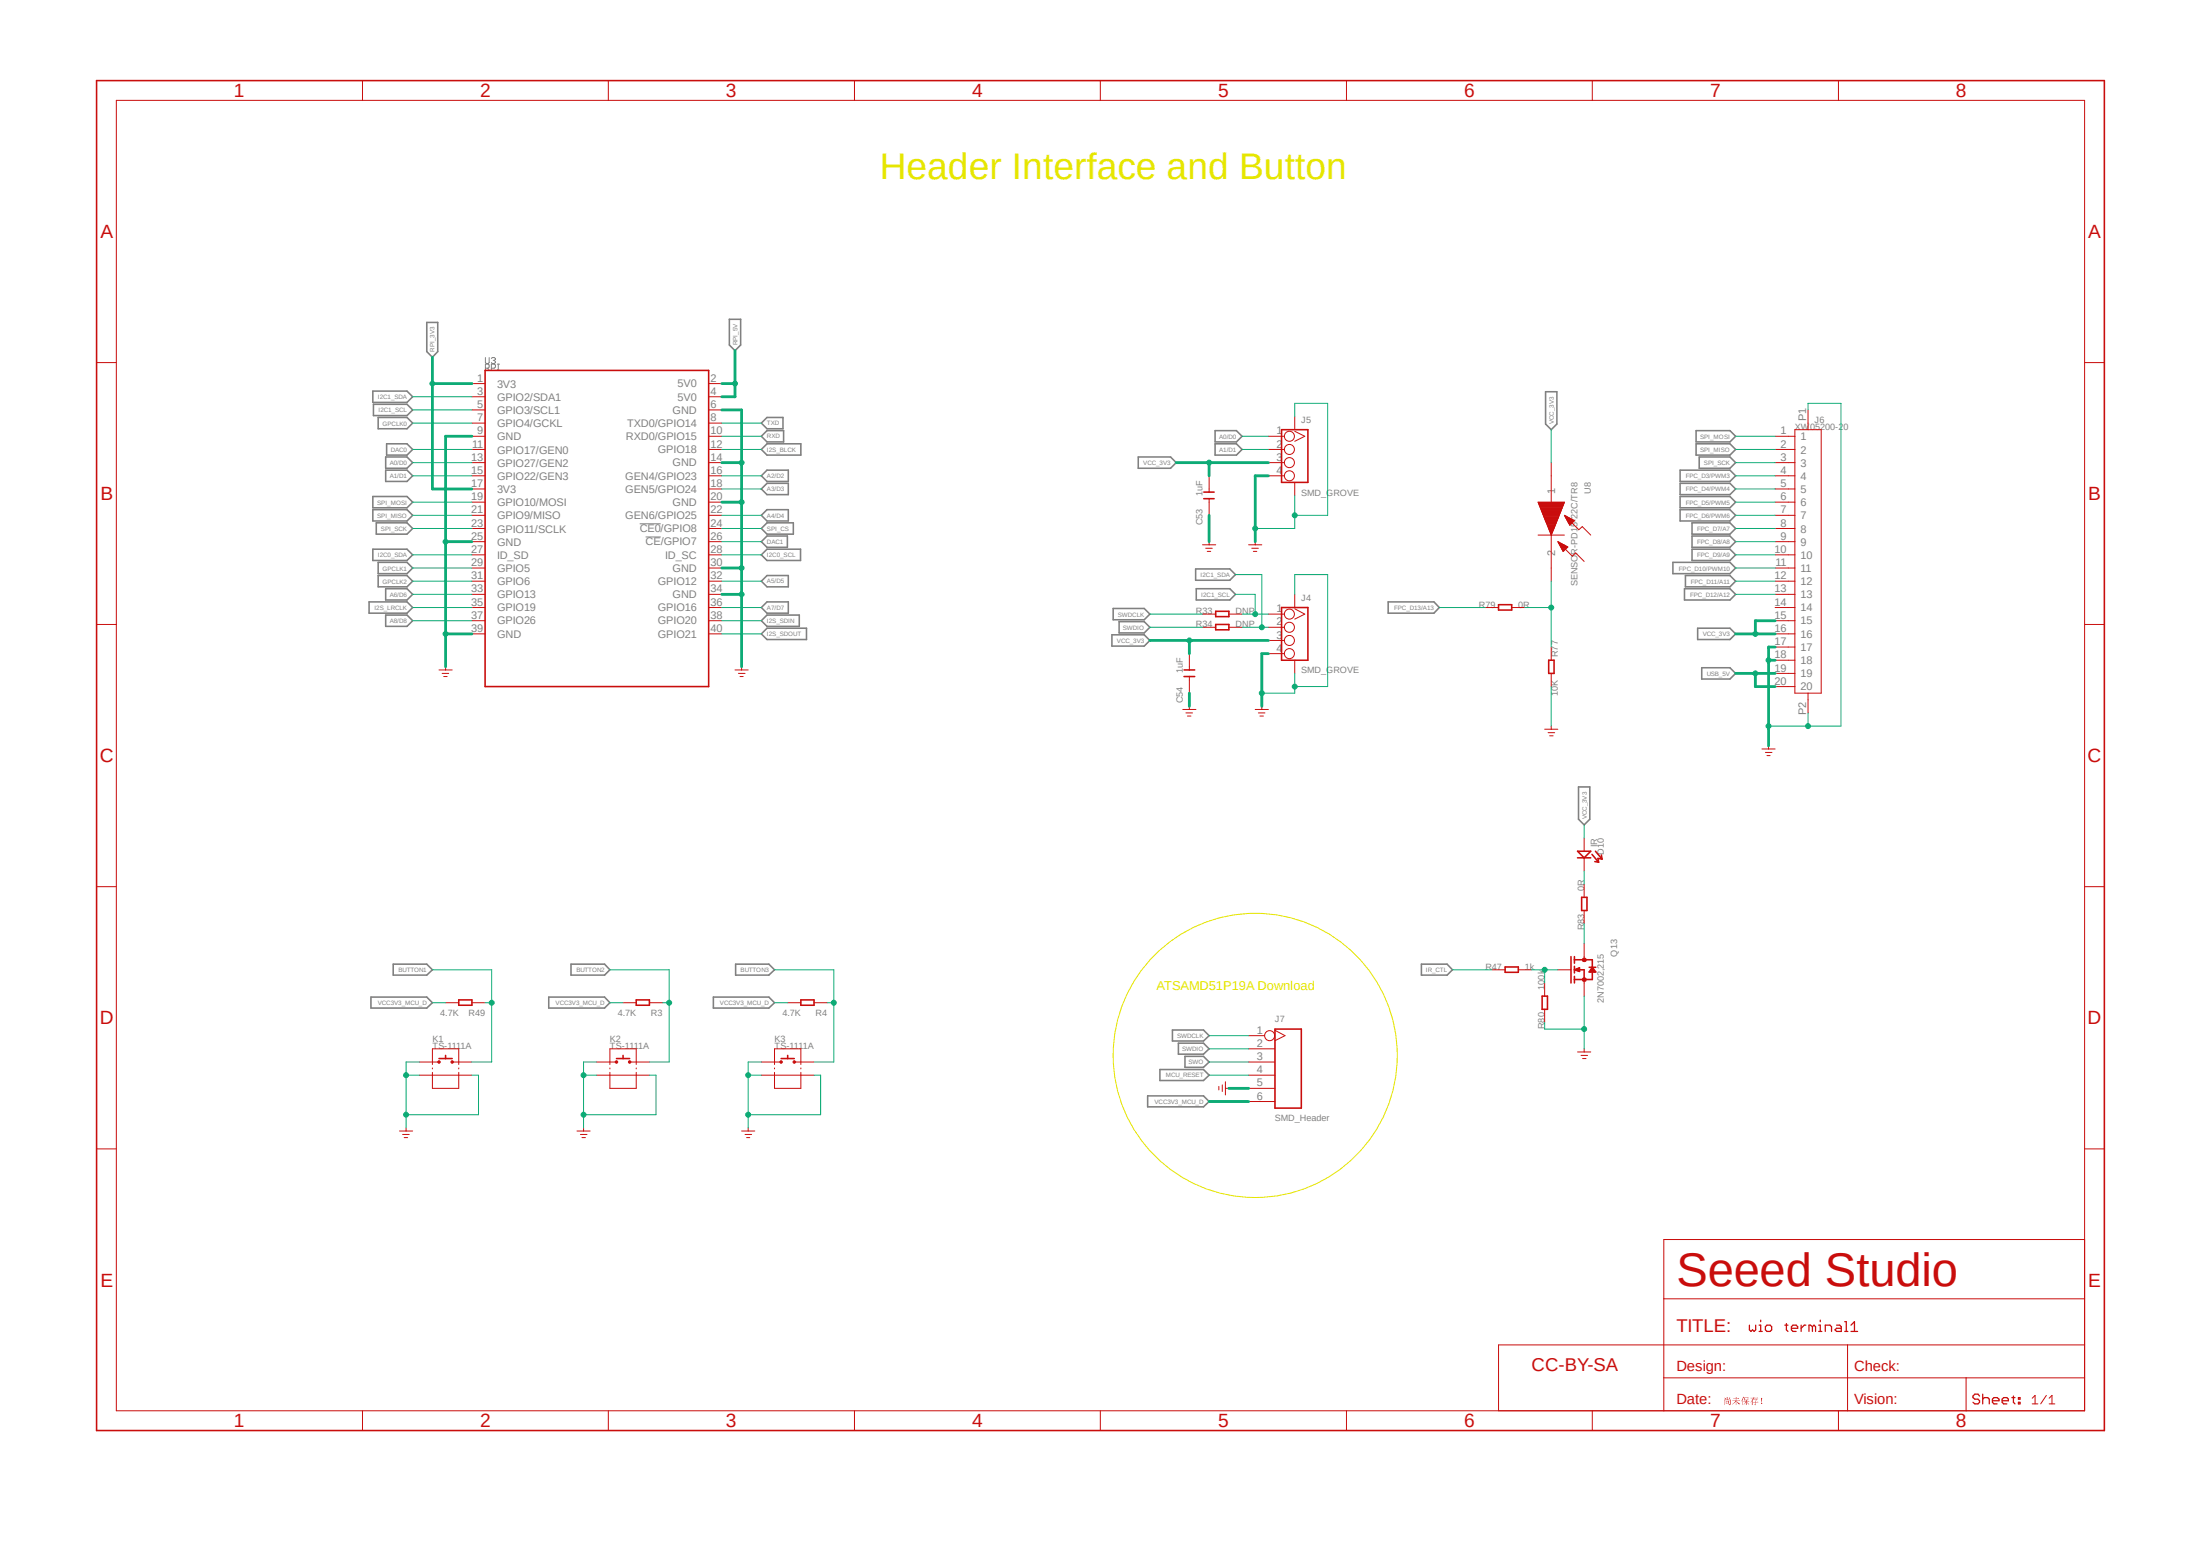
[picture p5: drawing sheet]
<svg xmlns="http://www.w3.org/2000/svg" width="297mm" height="210mm" viewBox="0 0 297 210" stroke-linecap="round" stroke-linejoin="round" font-family="sans-serif">
<path d="M101.3 4.1l-88.6 189.4M195.7 4.1l88.7 189.4" fill="none" stroke="#fff" stroke-width=".14"/>
<circle cx="169.5" cy="142.5" r="19.2" fill="none" stroke="#e6e600" stroke-width=".14"/>
<path d="M65.5 48.3v.6l.2 .2h.2l.1-.2v-.6M65.5 49.7h.4l.1-.2v-.2l-.1-.2h-.4v.9M65.8 49.7l.2 .3M66.3 49.7h.4l.2-.2v-.2l-.2-.2h-.4v.9M66.3 48.4l.2-.1h.2l.2 .1v.1l-.2 .1M66.6 48.6h.1M66.7 48.6l.2 .3-.2 .2h-.2l-.2-.2M67.1 49.1h.3M67.1 50h.3M67.3 49.1v.9M86.4 70.7h2.8M87.2 72.5h2" fill="none" stroke="#808080" stroke-width=".14"/>
<g fill="none" stroke="#808080" stroke-width=".21">
<path d="M50.3 52.8h4.6l.8 .8-.8 .7h-4.6zM50.4 54.6h4.5l.8 .7-.8 .8h-4.5zM51.1 56.3h3.8l.8 .8-.8 .8h-3.8zM52.2 59.9h2.7l.8 .8-.8 .7h-2.7zM57.6 43.5h1.5v4l-.7 .7-.8-.7zM98.5 43.1h1.5v3.5l-.8 .7-.7-.7zM103.5 59.9h4.6v1.5h-4.6l-.7-.7zM103.5 58.1h2.3v1.5h-2.3l-.7-.7zM103.5 56.3h2.2v1.6h-2.2l-.7-.8zM164 59.9h2.9l.8 .8-.8 .7h-2.9zM164 58.1h2.9l.8 .8-.8 .7h-2.9zM208.7 52.9h1.5v4.3l-.8 .8-.7-.8z"/>
<path d="M229 59.9h4.6l.7 .8-.7 .7h-4.6zM229 58.1h4.6l.7 .8-.7 .7h-4.6zM50.3 74.1h4.6l.8 .8-.8 .7h-4.6zM50.3 67h4.6l.8 .8-.8 .7h-4.6zM50.3 68.8h4.6l.8 .8-.8 .7h-4.6zM50.8 70.6h4.1l.8 .7-.8 .8h-4.1zM51.1 75.9h3.8l.8 .8-.8 .7h-3.8zM51.1 77.7h3.8l.8 .7-.8 .8h-3.8zM52.1 61.7h2.8l.8 .7-.8 .8h-2.8zM52.1 79.5h2.8l.8 .7-.8 .8h-2.8zM52.1 63.5h2.8l.8 .7-.8 .8h-2.8zM103.5 74.1h4.6v1.5h-4.6l-.7-.7z"/>
<path d="M103.5 70.6h3.6v1.5h-3.6l-.7-.8zM103.5 68.8h2.9v1.5h-2.9l-.7-.7zM103.5 72.3h2.8v1.6h-2.8l-.7-.8zM103.5 77.7h2.9v1.5h-2.9l-.7-.8zM103.5 63.5h2.9v1.5h-2.9l-.7-.8zM103.5 65.2h2.9v1.6h-2.9l-.7-.8zM153.7 61.7h4.3l.8 .7-.8 .8h-4.3zM161.4 76.8h4.6l.8 .8-.8 .7h-4.6zM161.5 79.5h4.5l.8 .7-.8 .8h-4.5zM225.8 75.9h7.8l.7 .8-.7 .7h-7.8zM226.8 67h6.8l.7 .8-.7 .7h-6.8zM226.8 68.8h6.8l.7 .8-.7 .7h-6.8z"/>
<path d="M226.8 63.5h6.8l.7 .7-.7 .8h-6.8zM226.8 65.2h6.8l.7 .8-.7 .8h-6.8zM227.4 79.5h6.2l.7 .7-.7 .8h-6.2zM227.5 77.7h6.1l.7 .7-.7 .8h-6.1zM228.4 74.1h5.2l.7 .8-.7 .7h-5.2zM228.4 70.6h5.2l.7 .7-.7 .8h-5.2zM228.4 72.3h5.2l.7 .8-.7 .8h-5.2zM229.4 61.7h4.2l.7 .7-.7 .8h-4.2zM49.8 81.2h5.1l.8 .8-.8 .8h-5.1zM52.1 83h2.8l.8 .8-.8 .7h-2.8zM102.8 85.6l.7-.8h5.4v1.5h-5.4zM103.5 81.2h2.9v1.6h-2.9l-.7-.8z"/>
<path d="M103.5 83h4.4v1.5h-4.4l-.7-.7zM150.1 85.7h4.4l.7 .7-.7 .8h-4.4zM150.3 82.1h4.2l.7 .8-.7 .8h-4.2zM151.1 83.9h3.4l.7 .8-.7 .7h-3.4zM187.4 81.2h6.2l.7 .8-.7 .8h-6.2zM229.2 84.8h4.4l.7 .8-.7 .7h-4.4zM229.7 90.1h3.9l.7 .8-.7 .8h-3.9zM213.1 106.2h1.5v4.4l-.7 .7-.8-.7zM50.1 134.6h7.5l.8 .7-.8 .8h-7.5zM53.1 130.1h4.5l.8 .8-.8 .7h-4.5zM74.1 134.6h7.5l.7 .7-.7 .8h-7.5zM77.1 130.1h4.5l.7 .8-.7 .7h-4.5z"/>
<path d="M96.3 134.6h7.5l.8 .7-.8 .8h-7.5zM99.3 130.1h4.5l.8 .8-.8 .7h-4.5zM158.3 139h4.2l.7 .8-.7 .7h-4.2zM191.9 130.1h3.5l.7 .8-.7 .7h-3.5zM154.9 147.9h7.6l.7 .8-.7 .7h-7.6zM156.6 144.4h5.9l.7 .7-.7 .7h-5.9zM159.1 140.8h3.4l.7 .8-.7 .7h-3.4zM160 142.6h2.5l.7 .7-.7 .8h-2.5z"/>
</g>
<path d="M13 10.9h271.1v182.2h-271.1zM173 58h3.6v7.1h-3.6zM173 82h3.6v7.1h-3.6z" fill="none" stroke="#c90d0c" stroke-width=".21"/>
<g fill="none" stroke="#c90d0c" stroke-width=".14">
<path d="M15.7 13.5h265.7v176.9h-265.7zM48.9 10.9v2.6M82.1 10.9v2.6M115.4 10.9v2.6M148.5 10.9v2.6M181.8 10.9v2.6M215 10.9v2.6M248.2 10.9v2.6M13 48.9h2.7M171.2 58.9h2.2M174.8 56.2v1.8M174.8 58.2l1.3 .7-1.3 .7"/>
<path d="M281.4 48.9h2.7M171.2 60.7h2.2M171.2 62.4h2.2M171.2 64.2h2.2M174.8 65.1v1.8M13 84.3h2.7M171.2 82.9h2.2M171.2 84.7h2.2M171.2 86.4h2.2M171.2 88.2h2.2M174.8 82.2l1.3 .7-1.3 .7M174.8 80.2v1.8"/>
<path d="M174.8 89.1v1.8M281.4 84.3h2.7M13 119.7h2.7M281.4 119.7h2.7M13 155.1h2.7M281.4 155.1h2.7M224.6 175.3h56.8M281.4 167.3h-56.8v23.1M48.9 190.4v2.7M82.1 190.4v2.7M115.4 190.4v2.7M148.5 190.4v2.7"/>
<path d="M181.8 190.4v2.7M215 190.4v2.7M224.5 181.5h-22.2v8.9M224.6 186h56.8M224.6 181.5h56.8M248.2 190.4v2.7M249.4 181.5v8.9M265.4 186v4.4M274.4 188.7l.3-.4v1.2M274.4 189.5h.7M276.3 188.3l-.8 1.2M276.6 189.5h.8"/>
<path d="M276.6 188.7l.4-.4v1.2"/>
<circle cx="174.1" cy="58.9" r=".68"/>
<circle cx="174.1" cy="64.2" r=".68"/>
<circle cx="174.1" cy="62.4" r=".68"/>
<circle cx="174.1" cy="60.7" r=".68"/>
<circle cx="174.1" cy="86.4" r=".68"/>
<circle cx="174.1" cy="82.9" r=".68"/>
<circle cx="174.1" cy="84.7" r=".68"/>
<circle cx="174.1" cy="88.2" r=".68"/>
</g>
<g fill="none" stroke="#c90d0c" stroke-width=".17">
<path d="M236.2 178.9v.6l.2 .2 .2-.2 .2 .2 .2-.2v-.6M237.5 178.9h.2v.8M237.5 179.7h.4M237.7 178.2v.2M238.5 178.9h.5l.2 .2v.4l-.2 .2h-.5l-.2-.2v-.4zM241 178.9h.4M241.2 178.6v.9l.2 .2M241.9 179.3h.8v-.2l-.2-.2h-.4l-.2 .2v.4l.2 .2h.4M243.2 178.9v.8M243.8 178.9h-.2l-.4 .4M244.7 179.1l-.3-.2h-.2v.8M244.7 179.1v.6"/>
<path d="M244.7 179.1l.2-.2 .2 .2v.6M245.5 178.9h.2v.8M245.5 179.7h.5M245.7 178.2v.2M246.4 179.7v-.8h.7l.2 .2v.6M247.9 178.9h.5l.2 .2v.6h-.7l-.2-.2 .2-.2h.7M249 179.7h.5M249 178.4h.3v1.3M249.9 179.7h.9M249.9 178.9l.5-.5v1.3M267.3 188.4l-.3-.2h-.4l-.2 .2v.2l.2 .2h.4l.3 .3v.2l-.3 .2h-.4l-.2-.2M267.7 188.8l.2-.2h.5l.2 .2v.7"/>
<path d="M267.7 188.2v1.3M269 189.1h.9v-.3l-.3-.2h-.4l-.2 .2v.5l.2 .2h.4M270.3 189.1h.8v-.3l-.2-.2h-.4l-.2 .2v.5l.2 .2h.4M271.6 188.6h.4M271.8 188.4v.9l.2 .2M272.5 188.6h.2v.2h-.2zM272.5 189.3h.2v.2h-.2z"/>
</g>
<path d="M232.8 188.6l.2 .1v.2zM233 189.1h.4v.3h-.4v.1zM233 189.1v.3h.3v-.3zM232.7 188.9h.4v-.3h.2l-.1 .3h.1l.2-.3 .1 .1-.3 .2h.4l-.1 .7-.1 .1-.2-.2h.2l.1-.5h-.8l-.1 .7zM234 188.8h.4v-.2h.1l-.1 .2 .3-.1 .1 .1h-.4v.2h.4l.1 .1h-.5l.5 .4a.55 .55 0 0 1-.5-.4v.6v-.6l-.6 .5 .5-.5-.5-.1h.6v-.2zM235.5 188.6h.6l-.1 .4h-.2v.1h.3l.1 .1h-.4l.4 .3-.1 .1-.3-.4v.4l-.1 .1v-.5l-.4 .4 .4-.4-.4-.1h.4v-.1h-.2zM235.6 188.7v.2h.4v-.2zM235.3 188.5l.2 .1-.2 .3-.1 .8v-.8l-.2 .2zM236.3 188.7h.4l.1-.1h.1l-.1 .1 .5-.1 .1 .1h-.6a.91 .91 0 0 0-.2 .9l-.1 .1v-.6l-.2 .2 .4-.6zM236.7 188.9l.5-.1 .1 .1-.3 .2v.1h.3l.1 .1h-.4l-.1 .4-.1-.2h.2v-.2l-.4-.1h.4v-.2l.2-.1zM237.7 189.4a.1 .1 0 0 1 .2 0 .1 .1 0 0 1-.2 0zM237.8 188.7l.1 .1-.1 .5z" fill="#c90d0c"/>
<g fill="none" stroke="#c90d0c" stroke-width=".14">
<path d="M63.7 51.8h1.8M63.7 53.6h1.8M63.7 58.9h1.8M63.7 55.3h1.8M63.7 57.1h1.8M95.7 51.8h1.8M95.7 53.6h1.8M95.7 58.9h1.8M95.7 55.3h1.8M95.7 57.1h1.8M63.7 73.1h1.8M63.7 71.3h1.8"/>
<path d="M63.7 66h1.8M63.7 69.6h1.8M63.7 64.2h1.8M63.7 62.4h1.8M63.7 67.8h1.8M63.7 76.7h1.8M63.7 78.4h1.8M63.7 60.7h1.8M63.7 74.9h1.8M95.7 73.1h1.8M95.7 71.3h1.8M95.7 66h1.8"/>
<path d="M95.7 69.6h1.8M95.7 64.2h1.8M95.7 62.4h1.8M95.7 67.8h1.8M95.7 76.7h1.8M95.7 78.4h1.8M95.7 60.7h1.8M95.7 74.9h1.8M162.3 73.5h1.8M162.8 74h.9M163 74.4h.4M163.2 64.2v2.2"/>
<path d="M163.2 67.3v2.3M163.2 73.1v.4M168.6 73.5h1.7M169 74h.9M169.2 74.4h.5M169.5 73.1v.4M59.3 90.4h1.7M59.7 90.9h.9M59.9 91.3h.5M60.2 90v.4M63.7 85.6h1.8M63.7 80.2h1.8"/>
<path d="M63.7 82h1.8M63.7 83.8h1.8M95.7 85.6h1.8M95.7 80.2h1.8M95.7 82h1.8M95.7 83.8h1.8M99.2 90.4h1.8M99.7 90.9h.9M99.9 91.3h.4M100.1 90v.4M159.7 95.8h1.8M160.1 96.2h.9"/>
<path d="M160.3 96.6h.5M160.6 88.2v2.2M160.6 91.3v2.3M160.6 95.3v.5M162.3 82.9h1.8M162.3 84.7h1.8M165.9 82.9h1.8M165.9 84.7h1.8M169.5 95.8h1.7M169.9 96.2h.9M170.1 96.6h.5M170.3 95.3v.5"/>
<path d="M237.9 101.1h1.7M238.3 101.6h.9M238.5 102h.5M238.8 100.7v.4M60.2 135.3h1.7M63.7 135.3h1.8M84.1 135.3h1.8M87.7 135.3h1.8M106.3 135.3h1.8M109.9 135.3h1.8M168.6 139.8h2.1M172.1 139.1l1.4 .7-1.4 .7"/>
<path d="M53.9 152.7h1.8M54.4 153.1h.8M54.6 153.5h.4M54.8 152.2v.5M56.6 143.3h2.7M56.6 145.1h1.8M61 143.3h2.7M61.9 145.1h1.8M77.9 152.7h1.8M78.4 153.1h.8M78.6 153.5h.4M78.8 152.2v.5"/>
<path d="M100.1 152.7h1.8M100.6 153.1h.9M100.8 153.5h.4M101 152.2v.5M164.5 146.6v.5M165 146.4v.9M165.4 146v1.8M165.4 146.9h.5M168.6 146.9h3.5M168.6 141.6h3.5M168.6 143.3h3.5M168.6 145.1h3.5"/>
<path d="M168.6 148.7h3.5"/>
<circle cx="171.4" cy="139.8" r=".68"/>
</g>
<path d="M65.5 50h30.2v42.7h-30.2zM162.5 66.4h1.4M162.5 67.3h1.4M159.9 90.4h1.4M159.9 91.3h1.4M164.1 82.5h1.8v.7h-1.8zM164.1 84.3h1.8v.7h-1.8zM61.9 135h1.8v.7h-1.8zM85.9 135h1.8v.7h-1.8zM108.1 135h1.8v.7h-1.8zM172.1 138.9h3.6v10.7h-3.6z" fill="none" stroke="#c90d0c" stroke-width=".21"/>
<circle cx="59.3" cy="143.3" r=".17" fill="#c90d0c"/>
<circle cx="59.3" cy="143.3" r=".17" fill="none" stroke="#c90d0c" stroke-width=".14"/>
<circle cx="61" cy="143.3" r=".17" fill="#c90d0c"/>
<g fill="none" stroke="#c90d0c" stroke-width=".14">
<path d="M58.4 145.1h3.5M58.4 143.7v-2.1h3.5v2.1M58.4 144.7v2.2h3.5v-2.2M58.4 144.1v.2M61.9 144.1v.2M80.6 145.1h1.7M80.6 143.3h2.6M85 143.3h2.7M85.9 145.1h1.8"/>
<circle cx="61" cy="143.3" r=".17"/>
</g>
<path d="M59.3 142.9h1.7M60.2 142.5v.4" fill="none" stroke="#c90d0c" stroke-width=".21"/>
<circle cx="83.2" cy="143.3" r=".17" fill="#c90d0c"/>
<circle cx="83.2" cy="143.3" r=".17" fill="none" stroke="#c90d0c" stroke-width=".14"/>
<circle cx="85" cy="143.3" r=".17" fill="#c90d0c"/>
<g fill="none" stroke="#c90d0c" stroke-width=".14">
<path d="M82.3 145.1h3.6M82.3 143.7v-2.1h3.6v2.1M82.3 144.7v2.2h3.6v-2.2M82.3 144.1v.2M85.9 144.1v.2M102.8 145.1h1.8M102.8 143.3h2.7M107.2 143.3h2.7M108.1 145.1h1.8"/>
<circle cx="85" cy="143.3" r=".17"/>
</g>
<path d="M83.2 142.9h1.8M84.1 142.5v.4" fill="none" stroke="#c90d0c" stroke-width=".21"/>
<circle cx="105.5" cy="143.3" r=".17" fill="#c90d0c"/>
<circle cx="105.5" cy="143.3" r=".17" fill="none" stroke="#c90d0c" stroke-width=".14"/>
<circle cx="107.2" cy="143.3" r=".17" fill="#c90d0c"/>
<g fill="none" stroke="#c90d0c" stroke-width=".14">
<path d="M239.6 58.9h2.7M242.3 58h3.6v35.6h-3.6zM244.1 55.3v2.7M207.6 67.8h3.6l-1.8 4.4zM207.6 72.2h3.6M207.7 67.9h3.5M207.7 67.8h3.5M207.7 68h3.4M207.8 68.1h3.3M207.8 68h3.3M207.8 68.2h3.2M207.8 68.2h3.3"/>
<path d="M207.9 68.3h3.1M207.9 68.2h3.1M207.9 68.4h3M207.9 68.4h3.1M207.9 68.5h3M208 68.6h2.9M208 68.7h2.8M208 68.7h2.9M208.1 68.8h2.7M208.1 69h2.6M208.1 68.9h2.7M208.2 69h2.5"/>
<path d="M208.2 69.2h2.5M208.2 69.1h2.5M208.2 69.3h2.4M208.3 69.4h2.3M208.3 69.3h2.3M208.3 69.5h2.2M208.4 69.6h2.1M208.4 69.5h2.1M208.4 69.7h2M208.4 69.8h2M208.5 69.9h1.9M208.5 69.8h1.9"/>
<path d="M208.5 70h1.8M208.5 70h1.9M208.6 70.1h1.7M208.6 70.2h1.6M208.6 70.2h1.7M208.7 70.3h1.5M208.7 70.4h1.4M208.7 70.4h1.5M208.7 70.5h1.4M208.8 70.6h1.3M208.8 70.5h1.3M208.8 70.7h1.3"/>
<path d="M208.9 70.8h1.1M208.9 70.7h1.1M208.9 70.9h1.1M209 71h.9M209 71.1h.9M209 71.2h.8M209.1 71.3h.7M209.1 71.5h.7M209.1 71.4h.7M209.2 71.5h.5M209.2 71.7h.4M209.2 71.6h.5"/>
<path d="M209.3 71.8h.3M209.3 71.7h.3M209.3 71.9h.2M209.3 72h.2M209.4 72.1h.1M209.4 62.4v5.4M209.4 72.2v6.2M209.4 72.2h.1M210.3 73.1l1.4 .7-.7 .6zM210.4 73.2h.1M210.4 73.3h.2M210.4 73.3h.3"/>
<path d="M210.5 73.4h.4M210.5 73.4h.3M210.5 73.5h.5M210.6 73.6h.6M210.6 73.5h.5M210.6 73.6h.7M210.7 73.7h.8M210.7 73.7h.7M210.7 73.8h.9M210.7 73.9h.9M210.8 74h.7M210.8 74.1h.6"/>
<path d="M210.9 74.1h.5M210.9 74.2h.3M210.9 74.2h.4M210.9 74.3h.3M211 74.4h.1M211 74.3h.2M211.2 69.6l1.4 .7-.7 .6zM211.2 69.6h.2M211.2 69.6h.1M211.3 69.7h.2M211.3 69.8h.4M211.3 69.8h.3"/>
<path d="M211.4 69.8h.4M211.4 74.2l.9 .9 .4-.5 1.2 1.2M211.4 70h.6M211.4 69.9h.5M211.5 70h.6M211.5 70.1h.8M211.5 70.1h.7M211.5 70.2h.9M211.6 70.3h.9M211.6 70.2h.9M211.7 70.4h.7M211.7 70.5h.6"/>
<path d="M211.8 70.6h.4M211.8 70.5h.5M211.8 70.7h.4M211.8 70.7h.3M211.9 70.8h.1M211.9 70.7h.1M211.9 70.9h.1M212.3 70.6l.8 .9 .5-.4 1.2 1.1M239.6 60.7h2.7M239.6 62.4h2.7M239.6 64.2h2.7M239.6 66h2.7"/>
<path d="M239.6 67.8h2.7M239.6 69.6h2.7M239.6 71.3h2.7M239.6 73.1h2.7M239.6 74.9h2.7M239.6 76.7h2.7M239.6 78.4h2.7M200.5 82h1.8M204.1 82h1.8M208.5 98.4h1.8M209 98.9h.9M209.2 99.3h.5"/>
<path d="M209.4 87.3v1.8M209.4 90.9v1.8M209.4 98v.4M239.6 80.2h2.7M239.6 82h2.7M239.6 83.8h2.7M239.6 85.6h2.7M239.6 87.3h2.7M239.6 89.1h2.7M239.6 90.9h2.7M239.6 92.7h2.7M244.1 93.6v2.6"/>
<path d="M213.9 113.1v1.8M213.9 115.8v1.8M213.9 129.1v.4M213.9 132.2v.5M104.6 145.1h3.5M104.6 143.7v-2.1h3.5v2.1M104.6 144.7v2.2h3.5v-2.2M104.6 144.1v.2M108.1 144.1v.2"/>
<circle cx="107.2" cy="143.3" r=".17"/>
</g>
<g fill="none" stroke="#c90d0c" stroke-width=".21">
<path d="M202.3 81.6h1.8v.7h-1.8zM209.1 89.1h.7v1.8h-.7zM213 115.8h1.8M213 114.9h1.8l-.9 .9zM214.9 115.3l.9 1.1M215.3 116.3l.5 .1M215.4 114.9l.9 1.1M216.2 115.4l.1 .6M216.3 116l-.6-.1 .1 .5M212.1 129.1v3.6M212.6 129.5h2.4v2.7h-2.4M212.6 129.1v.9"/>
<path d="M212.6 130.4v.9M212.6 131.8v.9M212.8 130.9h1.1v1.3M212.8 130.9l.4 .2M212.9 130.8l.3 .3M213.2 130.6l-.6 .3 .6 .2M213.2 130.6v.5M213.2 130.6l-.4 .3M214.5 130.6h.9M215 130.6l.4 .6h-.9zM215 130.9l.2 .3M215 130.9l-.2 .3"/>
<path d="M215 130.9l.2 .2M215 130.9l-.2 .2M105.5 142.9h1.7M106.3 142.5v.4"/>
</g>
<path d="M213.7 129.4l.2-.1 .2 .1 .1 .1-.1 .3h-.4l-.1-.3h.4v.1l-.4-.1z" fill-rule="evenodd" fill="#c90d0c"/>
<path d="M213.7 129.4l.2-.1 .2 .1 .1 .1-.1 .3h-.4l-.1-.3h.4v.1l-.4-.1z" fill="none" stroke="#c90d0c" stroke-width=".14"/>
<path d="M213.7 132h.2h.2l.1 .2-.1 .2h-.4l-.1-.2h.4v.1l-.4-.1z" fill-rule="evenodd" fill="#c90d0c"/>
<g fill="none" stroke="#c90d0c" stroke-width=".14">
<path d="M213.9 119.3v1.8M201.4 130.9h1.8M205 130.9h1.8M208.5 132.7v1.8M208.5 136.2v1.8M210.3 130.9h1.8M213.7 132h.2h.2l.1 .2-.1 .2h-.4l-.1-.2h.4v.1l-.4-.1zM213.9 122.9v1.8M213.9 127.3v1.8M213.9 132.7v1.8M213 142h1.8M213.4 142.5h.9"/>
<path d="M213.7 142.9h.4M213.9 141.6v.4"/>
</g>
<path d="M203.2 130.5h1.8v.7h-1.8zM208.2 134.5h.7v1.7h-.7zM213.5 121.1h.7v1.8h-.7z" fill="none" stroke="#c90d0c" stroke-width=".21"/>
<path d="M234.3 90.9h5.3M237 90.9v1.8h2.6" fill="none" stroke="#0dab76" stroke-width=".38"/>
<circle cx="237" cy="90.9" r=".33" fill="#0dab76"/>
<g fill="none" stroke="#0dab76" stroke-width=".14">
<path d="M54.8 145.1h1.8M56.6 143.3h-1.8v7.2h9.8v-5.4h-.9"/>
<circle cx="237" cy="90.9" r=".33"/>
</g>
<circle cx="54.8" cy="145.1" r=".33" fill="#0dab76"/>
<g fill="none" stroke="#0dab76" stroke-width=".14">
<path d="M54.8 150.5v1.7"/>
<circle cx="54.8" cy="145.1" r=".33"/>
</g>
<circle cx="54.8" cy="150.5" r=".33" fill="#0dab76"/>
<g fill="none" stroke="#0dab76" stroke-width=".14">
<path d="M78.8 145.1h1.8M80.6 143.3h-1.8v7.2h9.8v-5.4h-.9"/>
<circle cx="54.8" cy="150.5" r=".33"/>
</g>
<path d="M163.2 69.6v3.5M160.6 93.6v1.7" fill="none" stroke="#0dab76" stroke-width=".38"/>
<circle cx="78.8" cy="145.1" r=".33" fill="#0dab76"/>
<g fill="none" stroke="#0dab76" stroke-width=".14">
<path d="M78.8 150.5v1.7"/>
<circle cx="78.8" cy="145.1" r=".33"/>
</g>
<circle cx="78.8" cy="150.5" r=".33" fill="#0dab76"/>
<g fill="none" stroke="#0dab76" stroke-width=".14">
<path d="M101 145.1h1.8M102.8 143.3h-1.8v7.2h9.8v-5.4h-.9"/>
<circle cx="78.8" cy="150.5" r=".33"/>
</g>
<circle cx="101" cy="145.1" r=".33" fill="#0dab76"/>
<g fill="none" stroke="#0dab76" stroke-width=".14">
<path d="M101 150.5v1.7"/>
<circle cx="101" cy="145.1" r=".33"/>
</g>
<circle cx="101" cy="150.5" r=".33" fill="#0dab76"/>
<g fill="none" stroke="#0dab76" stroke-width=".14">
<path d="M244.1 55.3v-.9h4.4v43.6h-9.7M244.1 96.2v1.8"/>
<circle cx="101" cy="150.5" r=".33"/>
</g>
<path d="M238.8 98v2.7M165.9 146.9h2.7" fill="none" stroke="#0dab76" stroke-width=".38"/>
<circle cx="244.1" cy="98" r=".33" fill="#0dab76"/>
<circle cx="244.1" cy="98" r=".33" fill="none" stroke="#0dab76" stroke-width=".14"/>
<path d="M239.6 87.3h-.8v1.8" fill="none" stroke="#0dab76" stroke-width=".38"/>
<circle cx="238.8" cy="98" r=".33" fill="#0dab76"/>
<circle cx="238.8" cy="98" r=".33" fill="none" stroke="#0dab76" stroke-width=".14"/>
<path d="M239.6 89.1h-.8v8.9" fill="none" stroke="#0dab76" stroke-width=".38"/>
<circle cx="238.8" cy="89.1" r=".33" fill="#0dab76"/>
<g fill="none" stroke="#0dab76" stroke-width=".14">
<path d="M174.8 80.2v-2.6h4.4v15.1h-4.4M174.8 90.9v2.7"/>
<circle cx="238.8" cy="89.1" r=".33"/>
</g>
<path d="M171.2 88.2h-.9v7.1" fill="none" stroke="#0dab76" stroke-width=".38"/>
<circle cx="174.8" cy="92.7" r=".33" fill="#0dab76"/>
<g fill="none" stroke="#0dab76" stroke-width=".14">
<path d="M170.3 93.6h4.5"/>
<circle cx="174.8" cy="92.7" r=".33"/>
</g>
<circle cx="170.4" cy="93.6" r=".33" fill="#0dab76"/>
<g fill="none" stroke="#0dab76" stroke-width=".14">
<path d="M174.8 56.2v-1.8h4.4v15.2h-4.4M174.8 66.9v4.4"/>
<circle cx="170.4" cy="93.6" r=".33"/>
</g>
<path d="M171.2 64.2h-1.7v8.9" fill="none" stroke="#0dab76" stroke-width=".38"/>
<circle cx="174.8" cy="69.6" r=".33" fill="#0dab76"/>
<g fill="none" stroke="#0dab76" stroke-width=".14">
<path d="M169.5 71.3h5.3"/>
<circle cx="174.8" cy="69.6" r=".33"/>
</g>
<circle cx="169.5" cy="71.3" r=".33" fill="#0dab76"/>
<circle cx="169.5" cy="71.3" r=".33" fill="none" stroke="#0dab76" stroke-width=".14"/>
<path d="M63.7 73.1h-3.5v12.5h3.5" fill="none" stroke="#0dab76" stroke-width=".38"/>
<circle cx="60.2" cy="85.6" r=".33" fill="#0dab76"/>
<circle cx="60.2" cy="85.6" r=".33" fill="none" stroke="#0dab76" stroke-width=".14"/>
<circle cx="60.2" cy="73.1" r=".33" fill="#0dab76"/>
<circle cx="60.2" cy="73.1" r=".33" fill="none" stroke="#0dab76" stroke-width=".14"/>
<path d="M63.7 58.9h-3.5v14.2M97.5 55.3h2.6v7.1h-2.6M60.2 85.6v4.4" fill="none" stroke="#0dab76" stroke-width=".38"/>
<circle cx="100.1" cy="62.4" r=".33" fill="#0dab76"/>
<circle cx="100.1" cy="62.4" r=".33" fill="none" stroke="#0dab76" stroke-width=".14"/>
<path d="M100.1 62.4v5.4h-2.6" fill="none" stroke="#0dab76" stroke-width=".38"/>
<circle cx="100.1" cy="67.8" r=".33" fill="#0dab76"/>
<circle cx="100.1" cy="67.8" r=".33" fill="none" stroke="#0dab76" stroke-width=".14"/>
<path d="M100.1 67.8v8.9h-2.6" fill="none" stroke="#0dab76" stroke-width=".38"/>
<circle cx="100.1" cy="76.7" r=".33" fill="#0dab76"/>
<circle cx="100.1" cy="76.7" r=".33" fill="none" stroke="#0dab76" stroke-width=".14"/>
<path d="M100.1 76.7v3.5h-2.6" fill="none" stroke="#0dab76" stroke-width=".38"/>
<circle cx="100.1" cy="80.2" r=".33" fill="#0dab76"/>
<g fill="none" stroke="#0dab76" stroke-width=".14">
<path d="M209.4 92.7v5.3M208.5 138v.9h5.4M213.9 134.5v7.1"/>
<circle cx="100.1" cy="80.2" r=".33"/>
</g>
<path d="M100.1 80.2v9.8" fill="none" stroke="#0dab76" stroke-width=".38"/>
<circle cx="213.9" cy="138.9" r=".33" fill="#0dab76"/>
<circle cx="213.9" cy="138.9" r=".33" fill="none" stroke="#0dab76" stroke-width=".14"/>
<path d="M158.8 62.4h12.4M163.2 62.4v1.8" fill="none" stroke="#0dab76" stroke-width=".38"/>
<circle cx="163.2" cy="62.4" r=".33" fill="#0dab76"/>
<circle cx="163.2" cy="62.4" r=".33" fill="none" stroke="#0dab76" stroke-width=".14"/>
<path d="M155.2 86.4h16M160.6 86.4v1.8" fill="none" stroke="#0dab76" stroke-width=".38"/>
<circle cx="160.6" cy="86.4" r=".33" fill="#0dab76"/>
<circle cx="160.6" cy="86.4" r=".33" fill="none" stroke="#0dab76" stroke-width=".14"/>
<path d="M234.3 85.6h5.3M239.6 83.8h-2.6v1.8" fill="none" stroke="#0dab76" stroke-width=".38"/>
<circle cx="237" cy="85.6" r=".33" fill="#0dab76"/>
<g fill="none" stroke="#0dab76" stroke-width=".14">
<path d="M55.7 55.3h8M209.4 58v4.4M55.7 60.7h8M55.7 74.9h8M97.5 74.9h5.3M166.8 80.2h2.7v2.7M167.7 82.9h3.5M213.9 111.3v1.8M58.4 135.3h1.8M82.3 135.3h1.8M104.6 135.3h1.7"/>
<circle cx="237" cy="85.6" r=".33"/>
</g>
<path d="M163.2 148.7h5.4" fill="none" stroke="#0dab76" stroke-width=".38"/>
<circle cx="169.5" cy="82.9" r=".33" fill="#0dab76"/>
<g fill="none" stroke="#0dab76" stroke-width=".14">
<path d="M55.7 53.6h8M166.8 77.6h3.5v7.1M167.7 84.7h3.5"/>
<circle cx="169.5" cy="82.9" r=".33"/>
</g>
<circle cx="170.4" cy="84.7" r=".33" fill="#0dab76"/>
<g fill="none" stroke="#0dab76" stroke-width=".14">
<path d="M97.5 58.9h5.3M97.5 57.1h5.3M234.3 58.9h5.3M55.7 67.8h8M55.7 71.3h8M55.7 69.6h8M97.5 60.7h5.3M97.5 71.3h5.3M97.5 73.1h5.3M234.3 60.7h5.3M234.3 62.4h5.3M55.7 82h8"/>
<path d="M97.5 85.6h5.3M97.5 83.8h5.3M155.2 84.7h7.1M58.4 130.9h8v12.4h-2.7M65.5 135.3h.9M163.2 141.6h5.4M163.2 143.3h5.4"/>
<circle cx="170.4" cy="84.7" r=".33"/>
</g>
<circle cx="66.4" cy="135.3" r=".33" fill="#0dab76"/>
<g fill="none" stroke="#0dab76" stroke-width=".14">
<path d="M155.2 82.9h7.1M82.3 130.9h8v12.4h-2.6M89.5 135.3h.8M163.2 139.8h5.4M163.2 145.1h5.4"/>
<circle cx="66.4" cy="135.3" r=".33"/>
</g>
<circle cx="90.3" cy="135.3" r=".33" fill="#0dab76"/>
<g fill="none" stroke="#0dab76" stroke-width=".14">
<path d="M104.6 130.9h8v12.4h-2.7M111.7 135.3h.9"/>
<circle cx="90.3" cy="135.3" r=".33"/>
</g>
<circle cx="112.6" cy="135.3" r=".33" fill="#0dab76"/>
<g fill="none" stroke="#0dab76" stroke-width=".14">
<path d="M55.7 57.1h8M55.7 76.7h8M55.7 78.4h8"/>
<circle cx="112.6" cy="135.3" r=".33"/>
</g>
<path d="M58.4 51.8h5.3M58.4 48.2v17.8h5.3" fill="none" stroke="#0dab76" stroke-width=".38"/>
<circle cx="58.4" cy="51.8" r=".33" fill="#0dab76"/>
<circle cx="58.4" cy="51.8" r=".33" fill="none" stroke="#0dab76" stroke-width=".14"/>
<path d="M97.5 51.8h1.7M99.2 47.3v6.3h-1.7" fill="none" stroke="#0dab76" stroke-width=".38"/>
<circle cx="99.2" cy="51.8" r=".33" fill="#0dab76"/>
<g fill="none" stroke="#0dab76" stroke-width=".14">
<path d="M167.7 58.9h3.5M55.7 64.2h8M55.7 62.4h8M97.5 69.6h5.3M97.5 64.2h5.3M97.5 66h5.3M97.5 78.4h5.3M167.7 60.7h3.5M209.4 78.4v8.9M234.3 69.6h5.3M234.3 64.2h5.3M234.3 66h5.3"/>
<path d="M234.3 67.8h5.3M234.3 71.3h5.3M234.3 73.1h5.3M234.3 74.9h5.3M234.3 76.7h5.3M234.3 78.4h5.3M55.7 80.2h8M55.7 83.8h8M97.5 82h5.3M194.3 82h6.2M205.9 82h3.5M234.3 80.2h5.3"/>
<path d="M196.1 130.9h5.3"/>
<circle cx="99.2" cy="51.8" r=".33"/>
</g>
<circle cx="209.4" cy="82" r=".33" fill="#0dab76"/>
<g fill="none" stroke="#0dab76" stroke-width=".14">
<path d="M206.8 130.9h3.5M208.5 130.9v1.8M213.9 124.7v2.6"/>
<circle cx="209.4" cy="82" r=".33"/>
</g>
<circle cx="208.5" cy="130.9" r=".33" fill="#0dab76"/>
<g fill="none" stroke="#0dab76" stroke-width=".14">
<path d="M213.9 117.6v1.7"/>
<circle cx="208.5" cy="130.9" r=".33"/>
</g>
<text font-size="6.3" fill="#c90d0c" x="226.3" y="173.5">Seeed Studio</text>
<text font-size="5" fill="#e6e600" x="118.8" y="24.2">Header Interface and Button</text>
<g font-size="2.6" fill="#c90d0c">
<text x="31.6" y="13.1">1</text>
<text x="64.8" y="13.1">2</text>
<text x="98" y="13.1">3</text>
<text x="131.2" y="13.1">4</text>
<text x="164.5" y="13.1">5</text>
<text x="197.7" y="13.1">6</text>
<text x="230.9" y="13.1">7</text>
<text x="264.1" y="13.1">8</text>
<text x="13.5" y="32.1">A</text>
<text x="281.9" y="32.1">A</text>
<text x="13.5" y="67.5">B</text>
<text x="281.9" y="67.5">B</text>
<text x="13.5" y="102.9">C</text>
<text x="281.8" y="102.9">C</text>
<text x="13.5" y="138.3">D</text>
<text x="281.8" y="138.3">D</text>
<text x="13.5" y="173.7">E</text>
<text x="281.9" y="173.7">E</text>
<text x="31.6" y="192.7">1</text>
<text x="64.8" y="192.7">2</text>
<text x="98" y="192.7">3</text>
<text x="131.2" y="192.7">4</text>
<text x="164.5" y="192.7">5</text>
<text x="197.7" y="192.7">6</text>
<text x="230.9" y="192.7">7</text>
<text x="264.1" y="192.7">8</text>
</g>
<g font-size="2.5" fill="#c90d0c">
<text x="226.3" y="179.8">TITLE:</text>
<text x="206.8" y="185.1">CC-BY-SA</text>
</g>
<g font-size="2" fill="#c90d0c">
<text x="226.3" y="185.1">Design:</text>
<text x="250.3" y="185.1">Check:</text>
<text x="226.3" y="189.5">Date:</text>
<text x="250.3" y="189.5">Vision:</text>
</g>
<text font-size="1.7" fill="#e6e600" x="156.1" y="133.6">ATSAMD51P19A Download</text>
<g font-size="1.5" fill="#808080">
<text x="64.4" y="51.5">1</text>
<text x="64.4" y="53.3">3</text>
<text x="67.1" y="52.3">3V3</text>
<text x="91.5" y="52.3">5V0</text>
<text x="95.9" y="51.5">2</text>
<text x="95.9" y="53.3">4</text>
<text x="64.4" y="58.6">9</text>
<text x="64.4" y="55.1">5</text>
<text x="64.4" y="56.9">7</text>
<text x="67.1" y="59.4">GND</text>
<text x="67.1" y="54.1">GPIO2/SDA1</text>
<text x="67.1" y="55.9">GPIO3/SCL1</text>
<text x="67.1" y="57.7">GPIO4/GCKL</text>
<text x="84.5" y="59.4">RXD0/GPIO15</text>
<text x="84.7" y="57.6">TXD0/GPIO14</text>
<text x="90.8" y="55.8">GND</text>
<text x="91.5" y="54.1">5V0</text>
<text x="95.9" y="55.1">6</text>
<text x="95.9" y="58.6">10</text>
<text x="95.9" y="56.9">8</text>
<text x="172.3" y="58.6">1</text>
<text x="240.4" y="58.6">1</text>
<text x="243.1" y="59.4">1</text>
<text x="243.8" y="56.9" transform="rotate(-90 243.8 56.9)">P1</text>
<text x="63.6" y="65.7">17</text>
<text x="63.6" y="64">15</text>
<text x="63.6" y="62.2">13</text>
<text x="63.8" y="60.4">11</text>
<text x="67.1" y="61.2">GPIO17/GEN0</text>
<text x="67.1" y="64.8">GPIO22/GEN3</text>
<text x="67.1" y="63">GPIO27/GEN2</text>
<text x="84.4" y="64.7">GEN4/GPIO23</text>
<text x="88.8" y="61.2">GPIO18</text>
<text x="90.8" y="62.9">GND</text>
<text x="95.9" y="64">16</text>
<text x="95.9" y="65.7">18</text>
<text x="95.9" y="62.2">14</text>
<text x="95.9" y="60.4">12</text>
<text x="172.3" y="60.4">2</text>
<text x="172.3" y="62.2">3</text>
<text x="172.3" y="64">4</text>
<text x="240.4" y="60.4">2</text>
<text x="240.4" y="62.2">3</text>
<text x="240.4" y="64">4</text>
<text x="240.4" y="65.7">5</text>
<text x="243.1" y="61.2">2</text>
<text x="243.1" y="63">3</text>
<text x="243.1" y="64.8">4</text>
<text x="63.6" y="69.3">21</text>
<text x="63.6" y="67.5">19</text>
<text x="63.6" y="71.1">23</text>
<text x="67.1" y="66.5">3V3</text>
<text x="67.1" y="70.1">GPIO9/MISO</text>
<text x="67.1" y="68.3">GPIO10/MOSI</text>
<text x="67.1" y="71.9">GPIO11/SCLK</text>
<text x="84.4" y="70.1">GEN6/GPIO25</text>
<text x="84.4" y="66.5">GEN5/GPIO24</text>
<text x="86.4" y="71.8">CE0/GPIO8</text>
<text x="90.8" y="68.3">GND</text>
<text x="95.9" y="71.1">24</text>
<text x="95.9" y="69.3">22</text>
<text x="95.9" y="67.5">20</text>
<text x="210" y="66.7" transform="rotate(-90 210 66.7)">1</text>
<text x="240.4" y="67.5">6</text>
<text x="240.4" y="69.3">7</text>
<text x="240.4" y="71.1">8</text>
<text x="243.1" y="66.5">5</text>
<text x="243.1" y="68.3">6</text>
<text x="243.1" y="70.1">7</text>
<text x="243.1" y="71.9">8</text>
<text x="63.6" y="72.9">25</text>
<text x="63.6" y="76.4">29</text>
<text x="63.6" y="74.6">27</text>
<text x="67.1" y="73.7">GND</text>
<text x="67.1" y="77.2">GPIO5</text>
<text x="67.1" y="75.4">ID_SD</text>
<text x="87.2" y="73.6">CE/GPIO7</text>
<text x="89.8" y="75.4">ID_SC</text>
<text x="90.8" y="77.2">GND</text>
<text x="95.9" y="72.9">26</text>
<text x="95.9" y="76.4">30</text>
<text x="95.9" y="74.6">28</text>
<text x="210" y="75" transform="rotate(-90 210 75)">2</text>
<text x="239.6" y="74.6">10</text>
<text x="239.7" y="76.4">11</text>
<text x="240.4" y="72.9">9</text>
<text x="243.1" y="73.7">9</text>
<text x="243.1" y="75.4">10</text>
<text x="243.1" y="77.2">11</text>
<text x="63.6" y="78.2">31</text>
<text x="63.6" y="80">33</text>
<text x="63.6" y="81.7">35</text>
<text x="63.6" y="83.5">37</text>
<text x="67.1" y="79">GPIO6</text>
<text x="67.1" y="80.7">GPIO13</text>
<text x="67.1" y="82.5">GPIO19</text>
<text x="88.8" y="79">GPIO12</text>
<text x="88.8" y="82.5">GPIO16</text>
<text x="90.8" y="80.7">GND</text>
<text x="95.9" y="80">34</text>
<text x="95.9" y="78.2">32</text>
<text x="95.9" y="81.7">36</text>
<text x="95.9" y="83.5">38</text>
<text x="172.3" y="82.6">1</text>
<text x="239.6" y="78.2">12</text>
<text x="239.6" y="80">13</text>
<text x="239.6" y="81.7">14</text>
<text x="239.6" y="83.5">15</text>
<text x="243.1" y="79">12</text>
<text x="243.1" y="80.7">13</text>
<text x="243.1" y="82.5">14</text>
<text x="63.6" y="85.3">39</text>
<text x="67.1" y="86.1">GND</text>
<text x="67.1" y="84.3">GPIO26</text>
<text x="88.8" y="84.3">GPIO20</text>
<text x="88.8" y="86.1">GPIO21</text>
<text x="95.9" y="85.3">40</text>
<text x="172.3" y="84.4">2</text>
<text x="172.3" y="86.2">3</text>
<text x="172.3" y="88">4</text>
<text x="239.6" y="85.3">16</text>
<text x="239.6" y="87.1">17</text>
<text x="239.6" y="88.9">18</text>
<text x="243.1" y="84.3">15</text>
<text x="243.1" y="86.1">16</text>
<text x="243.1" y="87.8">17</text>
<text x="243.1" y="89.6">18</text>
<text x="239.6" y="90.6">19</text>
<text x="239.6" y="92.4">20</text>
<text x="243.1" y="91.4">19</text>
<text x="243.1" y="93.2">20</text>
<text x="243.8" y="96.5" transform="rotate(-90 243.8 96.5)">P2</text>
<text x="169.7" y="139.5">1</text>
<text x="169.7" y="141.3">2</text>
<text x="169.7" y="143.1">3</text>
<text x="169.7" y="144.9">4</text>
<text x="169.7" y="146.6">5</text>
<text x="169.7" y="148.4">6</text>
</g>
<g font-size="1.2" fill="#808080">
<text x="175.7" y="57.1">J5</text>
<text x="242.3" y="58">XW05200-20</text>
<text x="245" y="57.1">J6</text>
<text x="162.3" y="70.9" transform="rotate(-90 162.3 70.9)">C53</text>
<text x="162.3" y="66.9" transform="rotate(-90 162.3 66.9)">1uF</text>
<text x="175.7" y="66.9">SMD_GROVE</text>
<text x="214.8" y="66.7" transform="rotate(-90 214.8 66.7)">U8</text>
<text x="161.5" y="82.9">R33</text>
<text x="166.8" y="82.9">DNP</text>
<text x="175.7" y="81.1">J4</text>
<text x="199.6" y="82">R79</text>
<text x="205" y="82">0R</text>
<text x="213" y="79.1" transform="rotate(-90 213 79.1)">SENSOR-PD15-22C/TR8</text>
<text x="161.5" y="84.7">R34</text>
<text x="166.8" y="84.7">DNP</text>
<text x="210.3" y="88.7" transform="rotate(-90 210.3 88.7)">R77</text>
<text x="159.7" y="94.9" transform="rotate(-90 159.7 94.9)">C54</text>
<text x="159.7" y="90.9" transform="rotate(-90 159.7 90.9)">1uF</text>
<text x="175.7" y="90.9">SMD_GROVE</text>
<text x="210.3" y="93.9" transform="rotate(-90 210.3 93.9)">10K</text>
<text x="215.6" y="114.3" transform="rotate(-90 215.6 114.3)">IR</text>
<text x="216.5" y="115.4" transform="rotate(-90 216.5 115.4)">D10</text>
<text x="213.9" y="125.6" transform="rotate(-90 213.9 125.6)">R83</text>
<text x="213.9" y="120.2" transform="rotate(-90 213.9 120.2)">0R</text>
<text x="200.5" y="130.9">R47</text>
<text x="205.9" y="130.9">1k</text>
<text x="218.3" y="129.1" transform="rotate(-90 218.3 129.1)">Q13</text>
<text x="59.4" y="137.1">4.7K</text>
<text x="63.2" y="137.1">R49</text>
<text x="83.4" y="137.1">4.7K</text>
<text x="87.9" y="137.1">R3</text>
<text x="105.6" y="137.1">4.7K</text>
<text x="110.1" y="137.1">R4</text>
<text x="208.5" y="133.6" transform="rotate(-90 208.5 133.6)">100k</text>
<text x="216.5" y="135.3" transform="rotate(-90 216.5 135.3)">2N7002,215</text>
<text x="58.4" y="141.6">TS-1111A</text>
<text x="58.4" y="140.7">K1</text>
<text x="82.3" y="141.6">TS-1111A</text>
<text x="82.3" y="140.7">K2</text>
<text x="104.6" y="140.7">K3</text>
<text x="104.6" y="141.6">TS-1111A</text>
<text x="172.1" y="138">J7</text>
<text x="208.5" y="138.9" transform="rotate(-90 208.5 138.9)">R80</text>
<text x="172.1" y="151.3">SMD_Header</text>
</g>
<g font-size=".8" fill="#808080">
<text x="58.7" y="47.5" transform="rotate(-90 58.7 47.5)">RPI_3V3</text>
<text x="99.6" y="46.6" transform="rotate(-90 99.6 46.6)">RPI_5V</text>
<text x="51" y="53.9">I2C1_SDA</text>
<text x="51.1" y="55.7">I2C1_SCL</text>
<text x="51.6" y="57.4">GPCLK0</text>
<text x="103.5" y="57.4">TXD</text>
<text x="103.5" y="59.2">RXD</text>
<text x="164.6" y="59.2">A0/D0</text>
<text x="209.8" y="57.2" transform="rotate(-90 209.8 57.2)">VCC_3V3</text>
<text x="229.5" y="59.2">SPI_MOSI</text>
<text x="52.6" y="62.8">A0/D0</text>
<text x="52.6" y="64.6">A1/D1</text>
<text x="52.7" y="61">DAC0</text>
<text x="103.5" y="61">I2S_BLCK</text>
<text x="103.5" y="64.5">A2/D2</text>
<text x="154.3" y="62.8">VCC_3V3</text>
<text x="164.6" y="61">A1/D1</text>
<text x="227.6" y="64.6">FPC_D3/PWM3</text>
<text x="229.5" y="61">SPI_MISO</text>
<text x="230" y="62.8">SPI_SCK</text>
<text x="50.9" y="68.1">SPI_MOSI</text>
<text x="50.9" y="69.9">SPI_MISO</text>
<text x="51.4" y="71.7">SPI_SCK</text>
<text x="103.5" y="71.6">SPI_CS</text>
<text x="103.5" y="66.3">A3/D3</text>
<text x="103.5" y="69.8">A4/D4</text>
<text x="227.6" y="69.9">FPC_D6/PWM6</text>
<text x="227.6" y="66.3">FPC_D4/PWM4</text>
<text x="227.6" y="68.1">FPC_D5/PWM5</text>
<text x="229.1" y="71.7">FPC_D7/A7</text>
<text x="51" y="75.2">I2C0_SDA</text>
<text x="51.6" y="77">GPCLK1</text>
<text x="103.5" y="75.2">I2C0_SCL</text>
<text x="103.5" y="73.4">DAC1</text>
<text x="162.1" y="77.9">I2C1_SDA</text>
<text x="226.7" y="77">FPC_D10/PWM10</text>
<text x="229.1" y="73.4">FPC_D8/A8</text>
<text x="229.1" y="75.2">FPC_D9/A9</text>
<text x="50.5" y="82.3">I2S_LRCLK</text>
<text x="51.6" y="78.8">GPCLK2</text>
<text x="52.6" y="80.6">A6/D6</text>
<text x="103.5" y="78.7">A5/D5</text>
<text x="103.5" y="82.3">A7/D7</text>
<text x="150.9" y="83.2">SWDCLK</text>
<text x="162.2" y="80.6">I2C1_SCL</text>
<text x="188.2" y="82.3">FPC_D13/A13</text>
<text x="228.2" y="80.6">FPC_D12/A12</text>
<text x="228.3" y="78.8">FPC_D11/A11</text>
<text x="52.6" y="84.1">A8/D8</text>
<text x="103.5" y="85.9">I2S_SDOUT</text>
<text x="103.5" y="84.1">I2S_SDIN</text>
<text x="150.8" y="86.7">VCC_3V3</text>
<text x="151.6" y="85">SWDIO</text>
<text x="229.9" y="85.9">VCC_3V3</text>
<text x="230.4" y="91.2">USB_5V</text>
<text x="214.2" y="110.6" transform="rotate(-90 214.2 110.6)">VCC_3V3</text>
<text x="53.8" y="131.2">BUTTON1</text>
<text x="77.8" y="131.2">BUTTON2</text>
<text x="100" y="131.2">BUTTON3</text>
<text x="192.5" y="131.2">IR_CTL</text>
<text x="51" y="135.6">VCC3V3_MCU_D</text>
<text x="75" y="135.6">VCC3V3_MCU_D</text>
<text x="97.2" y="135.6">VCC3V3_MCU_D</text>
<text x="158.9" y="140.1">SWDCLK</text>
<text x="159.6" y="141.9">SWDIO</text>
<text x="160.4" y="143.6">SWO</text>
<text x="155.9" y="149">VCC3V3_MCU_D</text>
<text x="157.4" y="145.4">MCU_RESET</text>
</g>
</svg>
